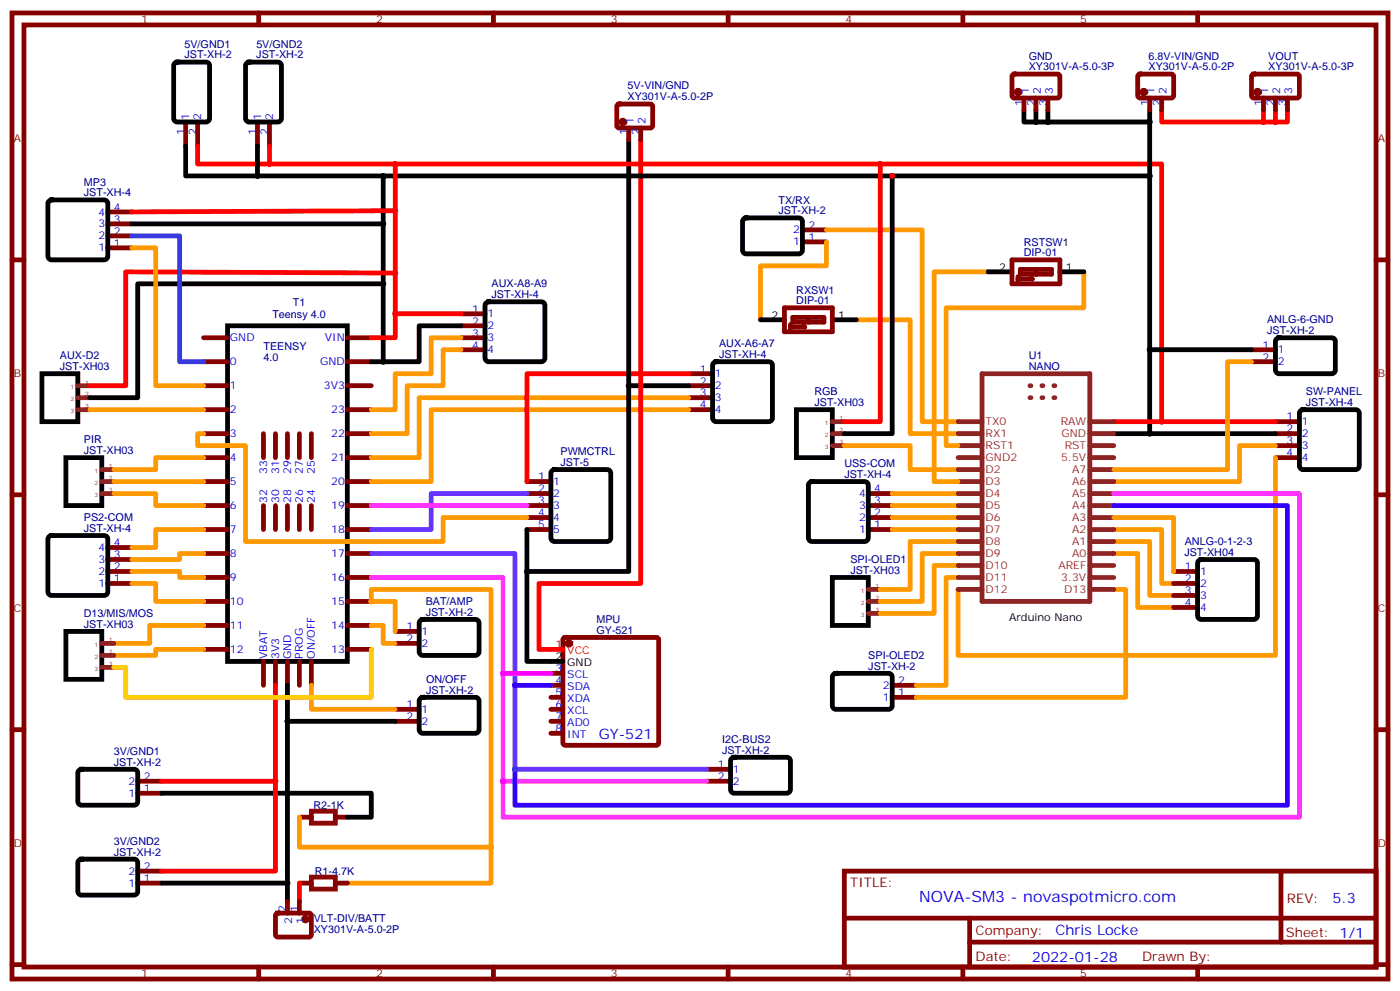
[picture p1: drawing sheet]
<svg xmlns="http://www.w3.org/2000/svg" width="412mm" height="292mm" viewBox="0 0 412 292" stroke-linecap="round" stroke-linejoin="round" font-family="sans-serif">
<g fill="none" stroke="#870000" stroke-width="1.4">
<path d="M3.5 3.8h405.4v284.3h-405.4zM7.1 7.3h398.2v277.3h-398.2zM76.2 3.8v3.5M145.3 3.8v3.5M214.5 3.8v3.5M283.6 3.8v3.5M352.8 3.8v3.5M54.7 35.9v7.1M58.2 35.9v7.1M3.5 76.5h3.6M31.7 73h7.1M31.7 69.4h7.1"/>
<path d="M31.7 65.9h7.1M31.7 62.4h7.1M236.4 71.2h7M236.4 67.7h7M405.3 76.5h3.6M60 99.4h7M102.3 99.4h7.1M135.8 99.4h7.1M135.8 92.4h7.1M135.8 95.9h7.1M60 106.5h7M60 113.5h7"/>
<path d="M102.3 106.5h7.1M102.3 113.5h7.1M135.8 102.9h7.1M202.8 113.5h7.1M202.8 110h7.1M202.8 117.1h7.1M60 120.6h7M60 127.6h7M60 134.7h7M77.6 127.6v7.1M81.1 127.6v7.1M84.7 127.6v7.1"/>
<path d="M88.2 127.6v7.1M91.7 127.6v7.1M102.3 120.6h7.1M102.3 127.6h7.1M102.3 134.7h7.1M202.8 120.6h7.1M375.7 127.6h7.1M375.7 134.7h7.1M375.7 124.1h7.1M375.7 131.2h7.1M3.5 145.6h3.6M60 141.7h7"/>
<path d="M60 148.8h7M60 155.9h7M77.6 148.8v7.1M81.1 148.8v7.1M84.7 148.8v7.1M88.2 148.8v7.1M91.7 148.8v7.1M102.3 141.7h7.1M102.3 148.8h7.1M102.3 155.9h7.1M155.2 141.7h7.1M155.2 148.8h7.1"/>
<path d="M155.2 155.9h7.1M155.2 145.3h7.1M155.2 152.3h7.1M255.8 148.8h7M255.8 155.9h7M255.8 145.3h7M255.8 152.3h7M405.3 145.6h3.6M31.7 171.7h7.1M31.7 168.2h7.1M31.7 164.7h7.1M31.7 161.1h7.1"/>
<path d="M60 162.9h7M60 170h7M60 177h7M102.3 162.9h7.1M102.3 170h7.1M102.3 177h7.1M60 191.1h7M60 184.1h7M77.6 194.7v7M81.1 194.7v7M84.7 194.7v7M88.2 194.7v7"/>
<path d="M91.7 194.7v7M102.3 191.1h7.1M102.3 184.1h7.1M116.4 185.8h7.1M116.4 189.4h7.1M162.3 198.2h3.5M166 187.8l.5-.2h26.8l.5 .2 .2 .5v30.4l-.2 .5-.5 .2h-26.8l-.5-.3-.2-.4v-30.4zM3.5 214.8h3.6M116.4 208.8h7.1M116.4 212.3h7.1M162.3 208.8h3.5M162.3 212.3h3.5"/>
<path d="M162.3 201.7h3.5M162.3 205.2h3.5M162.3 215.8h3.5M262.8 201.7h7.1M262.8 205.2h7.1M405.3 214.8h3.6M40.6 233.5h7M40.6 229.9h7M208.1 229.9h7.1M208.1 226.4h7.1M248.7 256.4h156.6v28.2h-156.6zM377.3 256.4v20.9"/>
<path d="M248.7 270.2h156.5M285.6 277.3h119.6M285.6 270.2v14.2M3.5 283.9h3.6M76.2 284.6v3.5M145.3 284.6v3.5M214.5 284.6v3.5M283.6 284.6v3.5M352.8 284.6v3.5M405.3 283.9h3.6"/>
</g>
<g fill="none" stroke="#000" stroke-width="1.4">
<path d="M51.4 18.7l.8-.4h8.5l.8 .4 .2 .6v15.6l-.4 .8-.6 .2h-8.5l-.8-.5-.2-.5v-15.6zM14.3 59.3l.9-.5h15.5l.6 .2 .4 .9v15.5l-.2 .6-.8 .5h-15.5l-.7-.3-.4-.8v-15.5zM54.7 43v8.8h58.2M185.2 41.2v10.6h-72.3v54.7M262.8 51.8v75.8h-14.1M38.8 65.9h74.1M219 64.6l.8-.5h15.5l.6 .2 .5 .9-.1 8.8-.4 .5-.6 .2h-15.9l-.5-.5-.2-.5v-8.5zM67 95.9h35.3v98.8h-35.3zM112.9 83.5h-72.3v33.6h-14.1M143.1 89.3l.8-.5h15.6l.6 .2 .4 .9v15.5l-.2 .6-.8 .5h-15.6l-.6-.3-.4-.8v-15.5zM12.3 110h10.6v14.1h-10.6zM185.2 113.5v54.7h-30v-12.3"/>
<path d="M202.8 113.5h-17.6v-61.7h153.5v75.8h-10.6M210.1 106.9l.9-.4h15.5l.6 .2 .4 .8v15.5l-.2 .7-.8 .4h-15.5l-.7-.2-.4-.9v-15.5zM19.4 134.7h10.6v14.1h-10.6zM162.5 138.7l.8-.5h15.6l.8 .5 .2 .6v19l-.5 .9-.5 .2h-15.6l-.8-.5-.2-.6v-19zM234.6 120.6h10.6v14.1h-10.6zM338.7 127.6h37M383 121l.8-.4h15.5l.7 .2 .4 .8v15.6l-.2 .6-.9 .4h-15.5l-.6-.2-.4-.8v-15.6zM14.3 158.1l.9-.5h15.5l.6 .2 .4 .9v15.5l-.2 .6-.8 .5h-15.5l-.7-.3-.4-.8v-15.5zM238.4 142.2l.8-.5h15.5l.6 .3 .5 .8v15.5l-.3 .7-.8 .4h-15.5l-.6-.3-.5-.8v-15.5zM155.2 168.2v26.5h10.6M245.2 170h10.6v14.1h-10.6zM123.7 182.7l.8-.4h15.6l.6 .2 .4 .9-.1 8.8-.4 .5-.5 .2-15.9-.1-.5-.4-.2-.6v-8.4z"/>
<path d="M245.4 198.6l.8-.4h15.6l.6 .2 .4 .8v8.9l-.5 .5-.5 .2-15.9-.1-.5-.4-.2-.6v-8.5zM84.7 201.7v10.6h31.7M84.7 212.3v21.2h-37.1M123.7 205.7l.8-.5h15.6l.6 .3 .4 .8-.1 8.8-.4 .5-.5 .2h-15.9l-.5-.5-.2-.5v-8.5zM23.2 226.8l.8-.4h15.5l.6 .2 .5 .9-.1 8.8-.4 .5-.6 .2-15.8-.1-.6-.4-.2-.6v-8.4zM215.4 223.3l.9-.4h15.5l.6 .2 .4 .8v8.8l-.4 .6-.6 .2-15.9-.1-.5-.4-.2-.6v-8.5z"/>
</g>
<g fill="none" stroke="#8c2424" stroke-width="1.4">
<path d="M22.9 117.1h3.6M22.9 113.5h3.6M22.9 120.6h3.6M30 138.2h3.5M245.2 131.2h3.5M245.2 127.6h3.5M245.2 124.1h3.5M30 145.3h3.5M30 141.7h3.5M255.8 177h3.5M255.8 173.5h3.5M321 170h7.1"/>
<path d="M321 166.4h7.1M255.8 180.6h3.5"/>
</g>
<circle cx="167.6" cy="189.4" r=".53" fill="#870000" stroke="#870000" stroke-width="1.4"/>
<path d="M116.4 48.3h72.3v61.7h-33.5v31.7M188.7 48.3h70.6v75.8h-10.6M259.3 48.3h82.9v75.8h-14.1M116.4 62l-77.6 .4M116.4 80.4l-79.4-.4v33.5h-10.5M342.2 124.1h33.5M162.3 191.1h3.5M81.1 201.7v28.2h-33.5" fill="none" stroke="#f00" stroke-width="1.4"/>
<g fill="none" stroke="#f90" stroke-width="1.4">
<path d="M243.4 67.7h28.2v56.4h10.6M252.2 94.1h15.9v33.5h14.1M202.8 117.1h-79.3v17.6h-14.1M26.5 120.6h33.5M60 134.7h-14.1v3.5h-12.4M202.8 120.6h-75.8v21.1h-17.6M248.7 131.2h19.4v7h14.1M375.7 134.7v58.2h-93.5v-19.4M375.7 131.2h-10.6v10.5h-37M33.5 145.3h12.4v3.5h14.1M33.5 141.7h26.5M60 155.9h-14.1v5.2h-7.1"/>
<path d="M262.8 145.3h19.4M262.8 148.8h19.4M262.8 152.3h19.4M262.8 155.9h19.4M282.2 159.4h-14.1v14.1h-8.8M328.1 159.4h10.6v15.9h7M328.1 155.9h14.1v15.8h3.5M38.8 171.7h7.1v5.3h14.1M38.8 168.2h14.1v1.8h7.1M60 162.9h-7.1v1.8h-14.1M282.2 162.9h-10.6v14.1h-12.3M282.2 166.4h-7v14.2h-15.9"/>
<path d="M282.2 170h-3.5v31.7h-8.8M328.1 173.5h3.5v31.7h-61.7M328.1 162.9h7v15.9h10.6M60 184.1h-15.9v5.3h-10.6M60 191.1h-14.1v1.8h-12.4M109.4 184.1h3.5v5.3h3.5M116.4 185.8v-8.8h-7v-3.5h35.2v86.4h-42.3M91.7 201.7v7.1h24.7"/>
</g>
<path d="M109.4 148.8h45.8M109.4 170h38.8v59.9h59.9" fill="none" stroke="#f3f" stroke-width="1.4"/>
<path d="M155.2 145.3h-28.2v10.6h-17.6M109.4 162.9h42.3v63.5h56.4" fill="none" stroke="#63f" stroke-width="1.4"/>
<g fill="#8c2424">
<circle cx="310.4" cy="113.5" r=".71"/>
<circle cx="310.4" cy="117.1" r=".71"/>
<circle cx="306.9" cy="113.5" r=".71"/>
<circle cx="306.9" cy="117.1" r=".71"/>
</g>
<g fill="none" stroke="#8c2424" stroke-width="1.4">
<path d="M282.2 124.1h7.1M282.2 127.6h7.1M282.2 131.2h7.1M282.2 134.7h7.1M282.2 138.2h7.1M321 124.1h7.1M321 127.6h7.1M321 131.2h7.1M321 134.7h7.1M321 138.2h7.1M282.2 141.7h7.1M282.2 145.3h7.1"/>
<path d="M282.2 148.8h7.1M282.2 152.3h7.1M282.2 155.9h7.1M282.2 159.4h7.1M321 141.7h7.1M321 145.3h7.1M321 148.8h7.1M321 152.3h7.1M321 155.9h7.1M321 159.4h7.1M282.2 162.9h7.1M282.2 173.5h7.1"/>
<path d="M282.2 170h7.1M282.2 166.4h7.1M321 162.9h7.1M321 173.5h7.1"/>
</g>
<g fill="#8c2424">
<circle cx="303.4" cy="113.5" r=".71"/>
<circle cx="303.4" cy="117.1" r=".71"/>
</g>
<path d="M289.3 110h31.7v67h-31.7zM30 196.4h3.5M30 192.9h3.5M30 189.4h3.5" fill="none" stroke="#8c2424" stroke-width="1.4"/>
<path d="M38.8 73h7.1v40.5h14.1M243.4 71.2v7h-19.4v15.9M135.8 99.4h-8.8v10.6h-10.6v10.6h-7M291 80h-15.8v61.7h7M319.3 80v10.6h-40.6v40.6h3.5M135.8 102.9h-5.3v10.6h-10.6v14.1h-10.5M368.7 106.5h-7.1v31.7h-33.5M60 127.6h-1.8v3.6h14.1v28.2h58.2v-7.1h24.7M328.1 152.3h17.6v15.9M88.2 240.5v8.8h56.4" fill="none" stroke="#f90" stroke-width="1.4"/>
<path d="M91.7 238.8h7.1v3.5h-7.1zM91.7 258.2h7.1v3.5h-7.1z" fill="none" stroke="#a10000" stroke-width="1.4"/>
<g fill="none" stroke="#870000" stroke-width="1.4">
<path d="M75.8 35.9v7.1M79.4 35.9v7.1M181.9 30.8l.5-.2 9.4 .1 .5 .6-.1 5.9-.6 .5-9.5-.1-.4-.6v-5.7zM185.2 37.7v3.5M188.7 37.7v3.5M298.3 22l.5-.2 13 .1 .4 .6-.1 5.9-.6 .5-13-.1-.4-.6v-5.7zM301.6 28.9v3.5M305.2 28.9v3.5M308.7 28.9v3.5M335.4 22l.4-.2 9.5 .1 .4 .6v5.9l-.7 .5-9.4-.1-.5-.6v-5.7zM338.7 28.9v3.5M342.2 28.9v3.5"/>
<path d="M368.9 22l.5-.2 12.9 .1 .5 .6-.1 5.9-.6 .5-13-.1-.4-.6v-5.7zM372.2 28.9v3.5M375.7 28.9v3.5M379.2 28.9v3.5M298.1 76.5h14.1v7h-14.1zM300.6 79.3h9.1v1.4h-9.1zM305.2 79.3v1.4M231.1 90.6h14.1v7h-14.1zM232.8 95.5v1.4M233.5 93.4h9.2v1.4h-9.2zM236.7 95.9l.4 .3h-4.3M238.1 93.4v1.4"/>
<path d="M299.9 81.4v1.4M303.7 81.8l.4 .3h-4.2M368.7 102.9h7M368.7 106.5h7M345.7 168.2h7.1M345.7 171.7h7.1M345.7 175.3h7.1M345.7 178.8h7.1M40.6 259.9h7M40.6 256.4h7M88.2 259.9h3.5M88.2 240.5h3.5"/>
<path d="M98.8 259.9h3.5M98.8 240.5h3.5M81.4 269l.4-.3 9.5 .1 .4 .7v5.9l-.7 .4-9.4-.1-.5-.6v-5.6zM84.7 265.2v3.5M88.2 265.2v3.5"/>
</g>
<g fill="none" stroke="#000" stroke-width="1.4">
<path d="M72.6 18.7l.8-.4h8.4l.9 .4 .2 .6v15.6l-.5 .8-.6 .2h-8.4l-.9-.5-.2-.5v-15.6zM301.6 32.4v3.5h37.1v-3.5M305.2 32.4v3.5M308.7 32.4v3.5M338.7 35.9v15.9M75.8 43v8.8M135.8 95.9h-12.3v10.6h-14.1M224 94.1h7.1M245.2 94.1h7M291 80h7.1M312.2 80h7.1M375.9 99.8l.9-.4h15.5l.6 .2 .4 .9v8.8l-.4 .5-.6 .2-15.9-.1-.5-.4-.2-.6v-8.4z"/>
<path d="M338.7 102.9h30M353 165.1l.8-.4h15.6l.6 .2 .4 .8v15.6l-.2 .6-.8 .4h-15.6l-.6-.2-.4-.8v-15.6zM19.4 185.8h10.6v14.2h-10.6zM23.2 253.3l.8-.4h15.5l.6 .2 .5 .8-.1 8.8-.4 .6-.6 .2-15.8-.1-.6-.4-.2-.6v-8.5zM47.6 259.9h37.1M102.3 240.5h7.1v-7h-24.7v31.7"/>
</g>
<path d="M342.2 32.4v3.5h37v-3.5M372.2 32.4v3.5M375.7 32.4v3.5M58.2 43v5.3h58.2v51.1h-7M79.4 43v5.3M188.7 41.2v7.1M116.4 92.4h19.4M202.8 110h-14.1v61.7h-30v19.4h3.6M81.1 229.9v26.5h-33.5M88.2 259.9v5.3" fill="none" stroke="#f00" stroke-width="1.4"/>
<path d="M148.2 198.2h14.1" fill="none" stroke="#c0f" stroke-width="1.4"/>
<path d="M328.1 148.8h51.1v88.2h-227.5v-10.6M151.7 201.7h10.6" fill="none" stroke="#30f" stroke-width="1.4"/>
<g fill="#870000" stroke="#870000" stroke-width="1.4">
<circle cx="183.4" cy="35.9" r=".53"/>
<circle cx="336.9" cy="27.1" r=".53"/>
<circle cx="370.4" cy="27.1" r=".53"/>
<circle cx="299.9" cy="27.1" r=".53"/>
<circle cx="90" cy="270.5" r=".53"/>
</g>
<path d="M328.1 145.3h54.7v95.2h-234.6v-10.6" fill="none" stroke="#f3f" stroke-width="1.4"/>
<path d="M38.8 69.4h14.1v37.1h7.1" fill="none" stroke="#33f" stroke-width="1.4"/>
<path d="M109.4 191.1v14.1h-72.4v-8.8h-3.5" fill="none" stroke="#fc0" stroke-width="1.4"/>
<g fill="#000">
<circle cx="185.2" cy="51.8" r=".88"/>
<circle cx="112.9" cy="65.9" r=".88"/>
<circle cx="112.9" cy="83.5" r=".88"/>
<circle cx="185.2" cy="113.5" r=".88"/>
<circle cx="338.7" cy="127.6" r=".88"/>
<circle cx="155.2" cy="168.2" r=".88"/>
<circle cx="84.7" cy="212.3" r=".88"/>
</g>
<circle cx="342.2" cy="124.1" r=".88" fill="#f00"/>
<g fill="#c00">
<circle cx="259.3" cy="48.3" r=".88"/>
<circle cx="262.8" cy="51.8" r=".88"/>
</g>
<circle cx="84.7" cy="233.5" r=".88" fill="#000"/>
<circle cx="109.4" cy="177" r=".88" fill="#f90"/>
<g fill="#000">
<circle cx="112.9" cy="51.8" r=".88"/>
<circle cx="112.9" cy="106.5" r=".88"/>
</g>
<g fill="#c00">
<circle cx="116.4" cy="92.4" r=".88"/>
<circle cx="188.7" cy="48.3" r=".88"/>
<circle cx="116.4" cy="48.3" r=".88"/>
<circle cx="188.7" cy="110" r=".88"/>
</g>
<g fill="#000">
<circle cx="305.2" cy="35.9" r=".88"/>
<circle cx="308.7" cy="35.9" r=".88"/>
</g>
<g fill="#c00">
<circle cx="375.7" cy="35.9" r=".88"/>
<circle cx="372.2" cy="35.9" r=".88"/>
</g>
<g fill="#000">
<circle cx="338.7" cy="35.9" r=".88"/>
<circle cx="75.8" cy="51.8" r=".88"/>
<circle cx="338.7" cy="51.8" r=".88"/>
</g>
<circle cx="79.4" cy="48.3" r=".88" fill="#f00"/>
<g fill="#c00">
<circle cx="116.4" cy="62" r=".88"/>
<circle cx="116.4" cy="80.4" r=".88"/>
</g>
<circle cx="148.2" cy="198.2" r=".88" fill="#c0f"/>
<circle cx="151.7" cy="201.7" r=".88" fill="#30f"/>
<circle cx="151.7" cy="226.4" r=".88" fill="#33f"/>
<circle cx="148.2" cy="229.9" r=".88" fill="#f0f"/>
<circle cx="84.7" cy="259.9" r=".88" fill="#000"/>
<circle cx="81.1" cy="229.9" r=".88" fill="#f00"/>
<circle cx="144.6" cy="249.3" r=".88" fill="#f60"/>
<circle cx="338.7" cy="102.9" r=".88" fill="#000"/>
<text font-size="4.6" fill="#00f" x="270.8" y="265.4">NOVA-SM3 - novaspotmicro.com</text>
<g font-size="4.2" fill="#00f">
<text x="176.4" y="217.6">GY-521</text>
<text x="392.5" y="265.7">5.3</text>
<text x="310.9" y="275.2">Chris Locke</text>
<text x="304" y="283">2022-01-28</text>
</g>
<g font-size="3.9" fill="#800">
<text x="250.5" y="261">TITLE:</text>
<text x="379.1" y="265.7">REV:</text>
<text x="287.4" y="275.2">Company:</text>
<text x="378.7" y="275.8">Sheet: 1/1</text>
<text x="287.4" y="282.9">Date:</text>
<text x="336.4" y="282.9">Drawn By:</text>
</g>
<g font-size="3.2" fill="#800">
<text x="41.6" y="6.8">1</text>
<text x="110.8" y="6.8">2</text>
<text x="179.9" y="6.8">3</text>
<text x="249.1" y="6.8">4</text>
<text x="318.2" y="6.8">5</text>
<text x="4.1" y="41.9">A</text>
<text x="405.9" y="41.9">A</text>
<text x="4.1" y="111.1">B</text>
<text x="405.9" y="111.1">B</text>
<text x="4.1" y="180.2">C</text>
<text x="405.9" y="180.2">C</text>
<text x="4.1" y="249.3">D</text>
<text x="405.9" y="249.3">D</text>
<text x="41.6" y="287.6">1</text>
<text x="110.8" y="287.6">2</text>
<text x="179.9" y="287.6">3</text>
<text x="249.1" y="287.6">4</text>
<text x="318.2" y="287.6">5</text>
</g>
<g font-size="3.2" fill="#000080">
<text x="54.3" y="17.2">JST-XH-2</text>
<text x="54.3" y="14">5V/GND1</text>
<text x="75.5" y="17.2">JST-XH-2</text>
<text x="75.5" y="14">5V/GND2</text>
<text x="303.1" y="17.6">GND</text>
<text x="338.3" y="17.5">6.8V-VIN/GND</text>
<text x="373.6" y="17.6">VOUT</text>
<text x="303.1" y="20.7">XY301V-A-5.0-3P</text>
<text x="338.3" y="20.7">XY301V-A-5.0-2P</text>
<text x="373.6" y="20.7">XY301V-A-5.0-3P</text>
<text x="184.9" y="29.6">XY301V-A-5.0-2P</text>
<text x="184.9" y="26.3">5V-VIN/GND</text>
<text x="24.7" y="57.8">JST-XH-4</text>
<text x="24.7" y="54.6">MP3</text>
<text x="229.3" y="59.9">TX/RX</text>
<text x="229.3" y="63.1">JST-XH-2</text>
<text x="301.6" y="75.4">DIP-01</text>
<text x="301.6" y="72.3">RSTSW1</text>
<text x="144.8" y="87.8">JST-XH-4</text>
<text x="144.8" y="84.6">AUX-A8-A9</text>
<text x="234.6" y="89.5">DIP-01</text>
<text x="234.6" y="86.4">RXSW1</text>
<text x="80.2" y="93.5">Teensy 4.0</text>
<text x="86.3" y="90">T1</text>
<text x="373.2" y="95.1">ANLG-6-GND</text>
<text x="373.2" y="98.4">JST-XH-2</text>
<text x="17.7" y="105.8">AUX-D2</text>
<text x="77.6" y="102.9">TEENSY</text>
<text x="77.6" y="106.1">4.0</text>
<text x="211.8" y="105.4">JST-XH-4</text>
<text x="211.8" y="102.2">AUX-A6-A7</text>
<text x="303.1" y="105.8">U1</text>
<text x="17.7" y="108.9">JST-XH03</text>
<text x="303.1" y="108.9">NANO</text>
<text x="239.9" y="116.3">RGB</text>
<text x="239.9" y="119.5">JST-XH03</text>
<text x="384.7" y="119.5">JST-XH-4</text>
<text x="384.7" y="116.3">SW-PANEL</text>
<text x="24.7" y="130.5">PIR</text>
<text x="24.7" y="133.6">JST-XH03</text>
<text x="165.1" y="137.2">JST-5</text>
<text x="165.1" y="134">PWMCTRL</text>
<text x="248.7" y="137.5">USS-COM</text>
<text x="248.7" y="140.7">JST-XH-4</text>
<text x="24.7" y="153.4">PS2-COM</text>
<text x="24.7" y="156.6">JST-XH-4</text>
<text x="349" y="160.5">ANLG-0-1-2-3</text>
<text x="250.5" y="165.7">SPI-OLED1</text>
<text x="348.9" y="163.6">JST-XH04</text>
<text x="250.5" y="168.9">JST-XH03</text>
<text x="125.4" y="178.1">BAT/AMP</text>
<text x="24.7" y="181.6">D13/MIS/MOS</text>
<text x="24.7" y="184.8">JST-XH03</text>
<text x="125.4" y="181.3">JST-XH-2</text>
<text x="175.7" y="183.4">MPU</text>
<text x="175.7" y="186.5">GY-521</text>
<text x="255.8" y="197.1">JST-XH-2</text>
<text x="255.8" y="194">SPI-OLED2</text>
<text x="125.5" y="201">ON/OFF</text>
<text x="125.5" y="204.2">JST-XH-2</text>
<text x="212.7" y="221.8">JST-XH-2</text>
<text x="212.7" y="218.6">I2C-BUS2</text>
<text x="33.5" y="225.4">JST-XH-2</text>
<text x="33.5" y="222.2">3V/GND1</text>
<text x="92.3" y="238.1">R2-1K</text>
<text x="33.5" y="251.8">JST-XH-2</text>
<text x="33.5" y="248.6">3V/GND2</text>
<text x="92.7" y="257.5">R1-4.7K</text>
<text x="92.4" y="274.7">XY301V-A-5.0-2P</text>
<text x="92.4" y="271.5">VLT-DIV/BATT</text>
</g>
<g font-size="3.2" fill="#00f">
<text x="303" y="27.6" transform="rotate(-90 303 27.6)">1</text>
<text x="306.6" y="27.6" transform="rotate(-90 306.6 27.6)">2</text>
<text x="310.1" y="27.6" transform="rotate(-90 310.1 27.6)">3</text>
<text x="340.1" y="27.6" transform="rotate(-90 340.1 27.6)">1</text>
<text x="343.6" y="27.6" transform="rotate(-90 343.6 27.6)">2</text>
<text x="373.6" y="27.6" transform="rotate(-90 373.6 27.6)">1</text>
<text x="377.1" y="27.6" transform="rotate(-90 377.1 27.6)">2</text>
<text x="380.6" y="27.6" transform="rotate(-90 380.6 27.6)">3</text>
<text x="55.7" y="35.2" transform="rotate(-90 55.7 35.2)">1</text>
<text x="59.3" y="35.2" transform="rotate(-90 59.3 35.2)">2</text>
<text x="76.9" y="35.2" transform="rotate(-90 76.9 35.2)">1</text>
<text x="80.4" y="35.2" transform="rotate(-90 80.4 35.2)">2</text>
<text x="301.3" y="31.1" transform="rotate(-90 301.3 31.1)">1</text>
<text x="304.8" y="31.1" transform="rotate(-90 304.8 31.1)">2</text>
<text x="308.3" y="31.1" transform="rotate(-90 308.3 31.1)">3</text>
<text x="338.3" y="31.1" transform="rotate(-90 338.3 31.1)">1</text>
<text x="341.8" y="31.1" transform="rotate(-90 341.8 31.1)">2</text>
<text x="371.8" y="31.1" transform="rotate(-90 371.8 31.1)">1</text>
<text x="375.4" y="31.1" transform="rotate(-90 375.4 31.1)">2</text>
<text x="378.9" y="31.1" transform="rotate(-90 378.9 31.1)">3</text>
<text x="54.3" y="39.7" transform="rotate(-90 54.3 39.7)">1</text>
<text x="57.9" y="39.7" transform="rotate(-90 57.9 39.7)">2</text>
<text x="75.5" y="39.7" transform="rotate(-90 75.5 39.7)">1</text>
<text x="79" y="39.7" transform="rotate(-90 79 39.7)">2</text>
<text x="184.9" y="39.9" transform="rotate(-90 184.9 39.9)">1</text>
<text x="186.6" y="36.4" transform="rotate(-90 186.6 36.4)">1</text>
<text x="188.4" y="39.9" transform="rotate(-90 188.4 39.9)">2</text>
<text x="190.1" y="36.4" transform="rotate(-90 190.1 36.4)">2</text>
<text x="29" y="63.4">4</text>
<text x="33.5" y="65.5">3</text>
<text x="33.5" y="62">4</text>
<text x="29" y="70.5">2</text>
<text x="29" y="67">3</text>
<text x="33.5" y="69.1">2</text>
<text x="233.6" y="68.7">2</text>
<text x="238.1" y="70.8">1</text>
<text x="238.1" y="67.3">2</text>
<text x="29" y="74">1</text>
<text x="33.5" y="72.6">1</text>
<text x="233.6" y="72.2">1</text>
<text x="139.1" y="92">1</text>
<text x="139.1" y="95.5">2</text>
<text x="143.6" y="93.4">1</text>
<text x="67.7" y="100.5">GND</text>
<text x="95.7" y="100.5">VIN</text>
<text x="139.1" y="99.1">3</text>
<text x="143.6" y="96.9">2</text>
<text x="143.6" y="100.5">3</text>
<text x="67.7" y="107.5">0</text>
<text x="94.3" y="107.5">GND</text>
<text x="139.1" y="102.6">4</text>
<text x="143.6" y="104">4</text>
<text x="371.9" y="102.6">1</text>
<text x="371.9" y="106.1">2</text>
<text x="376.4" y="104">1</text>
<text x="376.4" y="107.5">2</text>
<text x="206.1" y="109.6">1</text>
<text x="206.1" y="113.2">2</text>
<text x="210.6" y="111.1">1</text>
<text x="67.7" y="114.6">1</text>
<text x="95.4" y="114.6">3V3</text>
<text x="206.1" y="116.7">3</text>
<text x="210.6" y="114.6">2</text>
<text x="210.6" y="118.1">3</text>
<text x="67.7" y="121.6">2</text>
<text x="97.6" y="121.6">23</text>
<text x="206.1" y="120.2">4</text>
<text x="210.6" y="121.6">4</text>
<text x="379" y="123.8">1</text>
<text x="383.5" y="125.2">1</text>
<text x="67.7" y="128.7">3</text>
<text x="97.6" y="128.7">22</text>
<text x="379" y="127.3">2</text>
<text x="379" y="130.8">3</text>
<text x="383.5" y="128.7">2</text>
<text x="67.7" y="135.7">4</text>
<text x="97.6" y="135.7">21</text>
<text x="379" y="134.3">4</text>
<text x="383.5" y="132.2">3</text>
<text x="383.5" y="135.7">4</text>
<text x="67.7" y="142.8">5</text>
<text x="78.7" y="139.4" transform="rotate(-90 78.7 139.4)">33</text>
<text x="82.2" y="139.4" transform="rotate(-90 82.2 139.4)">31</text>
<text x="85.7" y="139.4" transform="rotate(-90 85.7 139.4)">29</text>
<text x="89.3" y="139.4" transform="rotate(-90 89.3 139.4)">27</text>
<text x="92.8" y="139.4" transform="rotate(-90 92.8 139.4)">25</text>
<text x="97.6" y="142.8">20</text>
<text x="158.5" y="141.4">1</text>
<text x="163" y="142.8">1</text>
<text x="67.7" y="149.9">6</text>
<text x="78.7" y="148.1" transform="rotate(-90 78.7 148.1)">32</text>
<text x="82.2" y="148.1" transform="rotate(-90 82.2 148.1)">30</text>
<text x="85.7" y="148.1" transform="rotate(-90 85.7 148.1)">28</text>
<text x="89.3" y="148.1" transform="rotate(-90 89.3 148.1)">26</text>
<text x="92.8" y="148.1" transform="rotate(-90 92.8 148.1)">24</text>
<text x="97.6" y="149.9">19</text>
<text x="158.5" y="144.9">2</text>
<text x="158.5" y="148.4">3</text>
<text x="163" y="146.3">2</text>
<text x="163" y="149.9">3</text>
<text x="253" y="149.9">3</text>
<text x="253" y="146.3">4</text>
<text x="257.5" y="148.4">3</text>
<text x="257.5" y="144.9">4</text>
<text x="158.5" y="152">4</text>
<text x="158.5" y="155.5">5</text>
<text x="163" y="153.4">4</text>
<text x="253" y="153.4">2</text>
<text x="257.5" y="155.5">1</text>
<text x="257.5" y="152">2</text>
<text x="33.5" y="160.8">4</text>
<text x="67.7" y="156.9">7</text>
<text x="97.6" y="156.9">18</text>
<text x="163" y="156.9">5</text>
<text x="253" y="156.9">1</text>
<text x="29" y="165.7">3</text>
<text x="29" y="162.2">4</text>
<text x="33.5" y="167.9">2</text>
<text x="33.5" y="164.3">3</text>
<text x="67.7" y="164">8</text>
<text x="97.6" y="164">17</text>
<text x="349" y="167.9">1</text>
<text x="29" y="172.8">1</text>
<text x="29" y="169.3">2</text>
<text x="33.5" y="171.4">1</text>
<text x="67.7" y="171">9</text>
<text x="97.6" y="171">16</text>
<text x="349" y="171.4">2</text>
<text x="353.5" y="169.3">1</text>
<text x="353.5" y="172.8">2</text>
<text x="67.7" y="178.1">10</text>
<text x="97.6" y="178.1">15</text>
<text x="349" y="174.9">3</text>
<text x="349" y="178.4">4</text>
<text x="353.5" y="176.3">3</text>
<text x="353.5" y="179.8">4</text>
<text x="67.7" y="185.1">11</text>
<text x="97.6" y="185.1">14</text>
<text x="119.7" y="185.5">1</text>
<text x="119.7" y="189">2</text>
<text x="124.2" y="186.9">1</text>
<text x="124.2" y="190.4">2</text>
<text x="67.7" y="192.2">12</text>
<text x="78.7" y="194" transform="rotate(-90 78.7 194)">VBAT</text>
<text x="82.2" y="194" transform="rotate(-90 82.2 194)">3V3</text>
<text x="85.7" y="194" transform="rotate(-90 85.7 194)">GND</text>
<text x="89.3" y="194" transform="rotate(-90 89.3 194)">PROG</text>
<text x="92.8" y="194" transform="rotate(-90 92.8 194)">ON/OFF</text>
<text x="97.6" y="192.2">13</text>
<text x="163.6" y="197.8">3</text>
<text x="163.6" y="201.4">4</text>
<text x="167.1" y="199.6">SCL</text>
<text x="167.1" y="203.1">SDA</text>
<text x="260.1" y="202.8">2</text>
<text x="264.6" y="201.4">2</text>
<text x="119.7" y="208.4">1</text>
<text x="124.2" y="209.8">1</text>
<text x="163.6" y="204.9">5</text>
<text x="163.6" y="208.4">6</text>
<text x="167.1" y="206.7">XDA</text>
<text x="260.1" y="206.3">1</text>
<text x="264.6" y="204.9">1</text>
<text x="119.7" y="211.9">2</text>
<text x="124.2" y="213.4">2</text>
<text x="163.6" y="211.9">7</text>
<text x="163.6" y="215.5">8</text>
<text x="167.1" y="210.2">XCL</text>
<text x="167.1" y="213.7">AD0</text>
<text x="167.1" y="217.2">INT</text>
<text x="211.4" y="226.1">1</text>
<text x="215.9" y="227.5">1</text>
<text x="37.8" y="231">2</text>
<text x="42.3" y="233.1">1</text>
<text x="42.3" y="229.6">2</text>
<text x="211.4" y="229.6">2</text>
<text x="215.9" y="231">2</text>
<text x="37.8" y="234.5">1</text>
<text x="37.8" y="257.5">2</text>
<text x="42.3" y="256">2</text>
<text x="37.8" y="261">1</text>
<text x="42.3" y="259.6">1</text>
<text x="84.3" y="268.6" transform="rotate(-90 84.3 268.6)">2</text>
<text x="87.8" y="268.6" transform="rotate(-90 87.8 268.6)">1</text>
<text x="86.1" y="272.1" transform="rotate(-90 86.1 272.1)">2</text>
<text x="89.6" y="272.1" transform="rotate(-90 89.6 272.1)">1</text>
</g>
<g font-size="3.2">
<text x="294.3" y="79.7">2</text>
<text x="314" y="79.7">1</text>
<text x="227.3" y="93.8">2</text>
<text x="246.9" y="93.8">1</text>
<text x="297.2" y="182.7">Arduino Nano</text>
<text x="163.6" y="194.3">2</text>
<text x="167.1" y="196.1">GND</text>
</g>
<g font-size="3.2" fill="#8d2323">
<text x="290.3" y="125.2">TX0</text>
<text x="312.5" y="125.2">RAW</text>
<text x="290.3" y="128.7">RX1</text>
<text x="312.7" y="128.7">GND</text>
<text x="290.3" y="132.2">RST1</text>
<text x="290.3" y="135.7">GND2</text>
<text x="312.6" y="135.7">5.5V</text>
<text x="313.6" y="132.2">RST</text>
<text x="290.3" y="139.3">D2</text>
<text x="290.3" y="142.8">D3</text>
<text x="315.8" y="139.3">A7</text>
<text x="315.8" y="142.8">A6</text>
<text x="290.3" y="146.3">D4</text>
<text x="290.3" y="149.9">D5</text>
<text x="315.8" y="146.3">A5</text>
<text x="315.8" y="149.9">A4</text>
<text x="290.3" y="153.4">D6</text>
<text x="315.8" y="153.4">A3</text>
<text x="290.3" y="156.9">D7</text>
<text x="290.3" y="160.4">D8</text>
<text x="315.8" y="156.9">A2</text>
<text x="315.8" y="160.4">A1</text>
<text x="290.3" y="164">D9</text>
<text x="290.3" y="167.5">D10</text>
<text x="311.8" y="167.5">AREF</text>
<text x="315.8" y="164">A0</text>
<text x="290.3" y="171">D11</text>
<text x="312.6" y="171">3.3V</text>
<text x="290.3" y="174.6">D12</text>
<text x="313.5" y="174.6">D13</text>
</g>
<g font-size="3.2" fill="#f00">
<text x="163.6" y="190.8">1</text>
<text x="167.1" y="192.5">VCC</text>
</g>
<g font-size="1.8" fill="#8d2323">
<text x="25" y="113.2">1</text>
<text x="20.8" y="118.1">2</text>
<text x="20.8" y="114.6">1</text>
<text x="25" y="116.7">2</text>
<text x="20.8" y="121.6">3</text>
<text x="25" y="120.2">3</text>
<text x="243" y="125.2">1</text>
<text x="247.3" y="123.8">1</text>
<text x="243" y="128.7">2</text>
<text x="247.3" y="130.8">3</text>
<text x="247.3" y="127.3">2</text>
<text x="32.1" y="137.9">1</text>
<text x="243" y="132.2">3</text>
<text x="27.8" y="142.8">2</text>
<text x="27.8" y="139.3">1</text>
<text x="32.1" y="141.4">2</text>
<text x="27.8" y="146.3">3</text>
<text x="32.1" y="144.9">3</text>
<text x="257.9" y="173.1">1</text>
<text x="253.6" y="178.1">2</text>
<text x="253.6" y="174.6">1</text>
<text x="257.9" y="176.7">2</text>
<text x="253.6" y="181.6">3</text>
<text x="257.9" y="180.2">3</text>
<text x="27.8" y="190.4">1</text>
<text x="32.1" y="189">1</text>
<text x="27.8" y="197.5">3</text>
<text x="27.8" y="194">2</text>
<text x="32.1" y="196.1">3</text>
<text x="32.1" y="192.5">2</text>
</g>
</svg>
